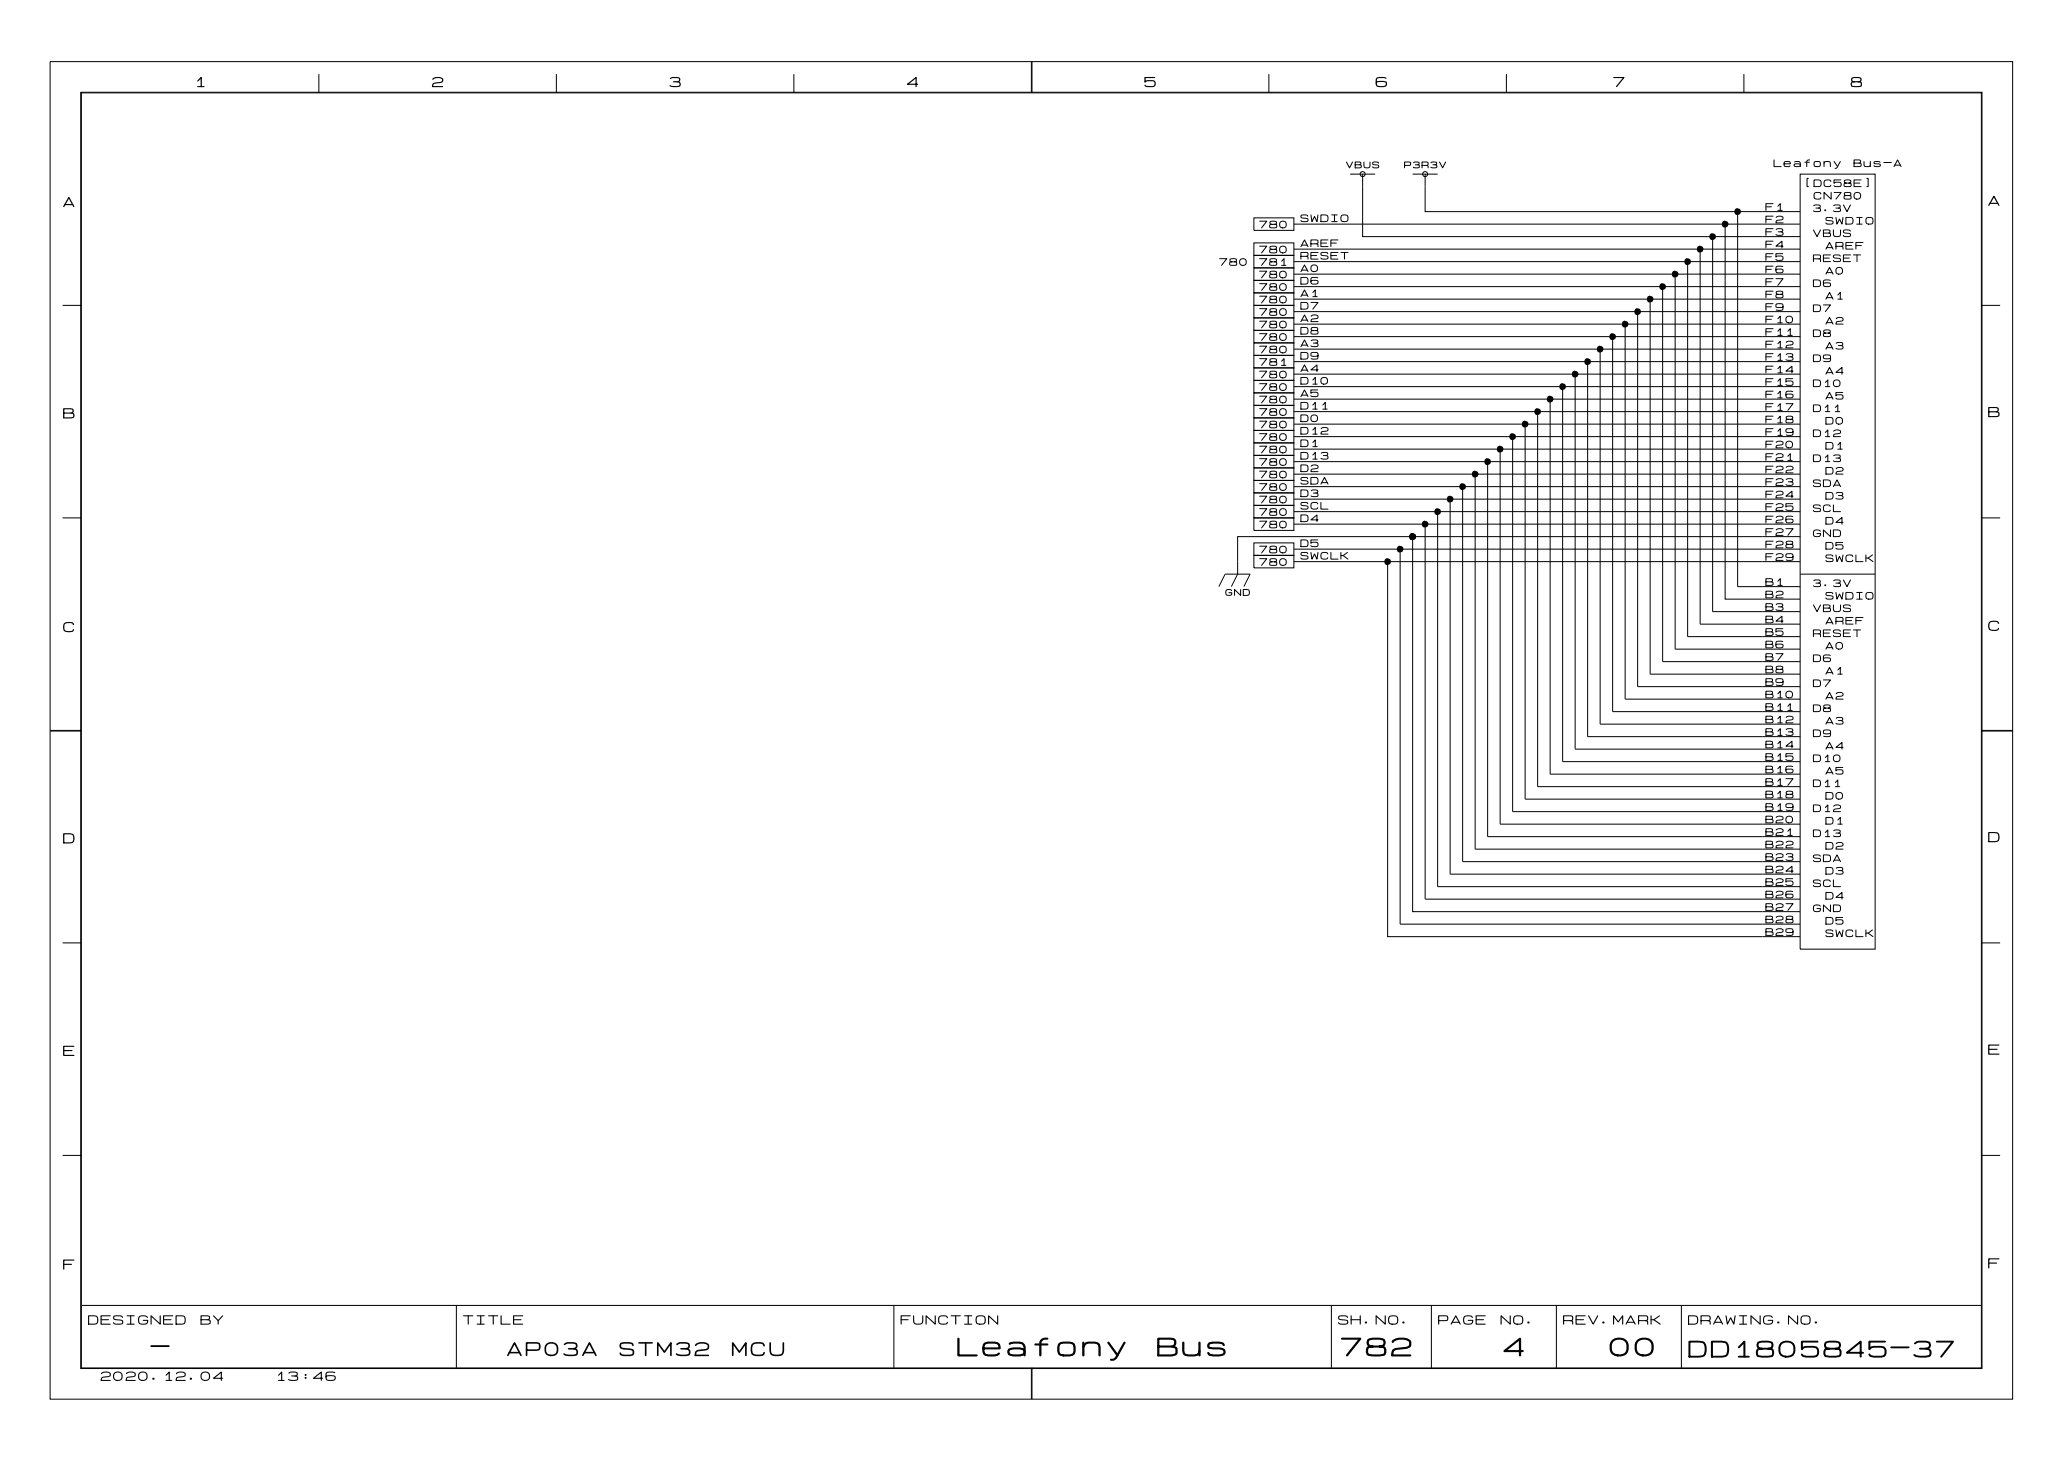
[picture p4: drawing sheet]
<svg xmlns="http://www.w3.org/2000/svg" width="297mm" height="210mm" viewBox="0 0 297 210" stroke-linecap="round" stroke-linejoin="round" font-family="sans-serif">
<g fill="none" stroke="#000" stroke-width=".14">
<path d="M7.2 8.9h282v192.1h-282zM11.6 13.3h273.2v183.3h-273.2zM11.7 13.3h273v183.2h-273zM45.8 10.6v2.7M79.9 10.6v2.7M114.1 10.6v2.7M148.2 8.9v4.4M148.3 8.9v4.4M182.3 10.6v2.7M216.4 10.6v2.7M250.6 10.6v2.7M180.1 31.3h5.8v1.8h-5.8z"/>
<path d="M180.1 36.7h5.8v1.8h-5.8zM180.1 34.9h5.8v1.8h-5.8zM180.1 38.5h5.8v1.8h-5.8zM185.9 32.2h62M185.9 37.6h.9M185.9 35.8h.9M185.9 39.4h.9M194 25h3.6M195.8 25v9h62.8M203 25h3.6M204.8 25v5.4h53.8M240.7 39.4v53.9h12.5"/>
<path d="M242.5 37.6v53.9h10.7M244.3 35.8v53.9h8.9M246.1 34v53.9h7.1M249.7 30.4v53.9h3.5M258.6 25h10.8v111.4h-10.8zM258.6 35.8h-71.8M258.6 39.4h-71.8M258.6 37.6h-71.8M258.6 32.2h-10.7v53.9h5.3M9 43.9h2.7M180.1 52.9h5.8v1.7h-5.8zM180.1 56.4h5.8v1.8h-5.8z"/>
<path d="M180.1 49.3h5.8v1.8h-5.8zM180.1 47.5h5.8v1.8h-5.8zM180.1 40.3h5.8v1.8h-5.8zM180.1 42.1h5.8v1.8h-5.8zM180.1 58.2h5.8v1.8h-5.8zM180.1 51.1h5.8v1.8h-5.8zM180.1 43.9h5.8v1.8h-5.8zM180.1 45.7h5.8v1.8h-5.8zM180.1 54.6h5.8v1.8h-5.8zM185.9 53.8h72.7M185.9 57.3h72.7M185.9 50.2h.9"/>
<path d="M185.9 48.4h.9M185.9 41.2h.9M185.9 43h.9M185.9 59.1h.9M185.9 52h.9M185.9 44.8h.9M185.9 46.6h.9M186.8 46.6h71.8M220.9 59.1v53.9h32.3M222.7 57.3v53.9h30.5M224.5 55.5v53.9h28.7M226.3 53.8v53.8h26.9"/>
<path d="M228.1 52v53.8h25.1M229.9 50.2v53.8h23.3M231.7 48.4v53.8h21.5M233.5 46.6v53.8h19.7M235.3 44.8v53.9h17.9M237.1 43v53.9h16.1M238.9 41.2v53.9h14.3M258.6 43h-71.8M258.6 41.2h-71.8M258.6 44.8h-71.8M258.6 50.2h-71.8M258.6 48.4h-71.8"/>
<path d="M258.6 52h-71.8M258.6 55.5h-72.7M258.6 59.1h-71.8M284.7 43.9h2.7M9 74.4h2.7M180.1 79.8h5.8v1.8h-5.8zM180.1 70.8h5.8v1.8h-5.8zM180.1 65.4h5.8v1.8h-5.8zM180.1 74.4h5.8v1.8h-5.8zM180.1 63.6h5.8v1.8h-5.8zM180.1 60h5.8v1.8h-5.8zM180.1 78h5.8v1.8h-5.8z"/>
<path d="M180.1 67.2h5.8v1.8h-5.8zM180.1 61.8h5.8v1.8h-5.8zM180.1 69h5.8v1.8h-5.8zM180.1 72.6h5.8v1.8h-5.8zM185.9 71.7h.9M185.9 66.3h.9M185.9 64.5h.9M185.9 60.9h.9M185.9 68.1h.9M185.9 62.7h.9M201.2 78.9v53.9h57.4M203 77.1h-25.2v5.4l-.9 1.8"/>
<path d="M203 77.1v53.9h55.6M203 77.1h50.2M204.8 75.3v53.9h53.8M206.6 73.5v53.9h52M208.3 71.7v53.9h50.3M210.1 69.9v53.9h48.5M211.9 68.1v53.9h41.3M213.7 66.3v53.9h39.5M215.5 64.5v53.9h43.1M217.3 62.7v53.9h41.3M219.1 60.9v53.9h39.5M253.2 69.9h5.4"/>
<path d="M253.2 75.3h5.4M253.2 73.5h5.4M253.2 78.9h5.4M253.2 77.1h5.4M253.2 78.9h-67.3M253.2 75.3h-67.3M253.2 73.5h-67.3M253.2 69.9h-67.3M258.6 60.9h-71.8M258.6 64.5h-71.8M258.6 62.7h-71.8M258.6 68.1h-71.8"/>
<path d="M258.6 66.3h-71.8M258.6 71.7h-71.8M284.7 74.4h2.7M175.1 84.3l.9-1.8h3.6l-.9 1.8M185.9 80.7h.9M186.8 80.7h12.6M253.2 91.5h5.4M253.2 89.7h5.4M253.2 87.9h5.4M253.2 86.1h5.4M253.2 98.6h5.4M253.2 84.3h5.4"/>
<path d="M253.2 96.9h5.4M253.2 95.1h5.4M253.2 93.3h5.4M253.2 80.7h5.4M253.2 80.7h-53.8v53.9h59.2M258.6 82.5h10.8M7.2 105h4.5M7.2 104.9h4.5M253.2 109.4h5.4M253.2 102.2h5.4M253.2 107.6h5.4M253.2 100.4h5.4"/>
<path d="M253.2 105.8h5.4M253.2 104h5.4M253.2 113h5.4M253.2 111.2h5.4M284.7 104.9h4.5M284.7 105h4.5M9 135.5h2.7M253.2 122h5.4M253.2 120.2h5.4M284.7 135.5h2.7M9 166h2.7M284.7 166h2.7"/>
<path d="M11.7 187.6h273M65.6 187.6v8.9M128.4 187.6v8.9M148.2 196.5v4.5M148.3 196.5v4.5M191.3 187.6v8.9M205.7 187.6v8.9M223.6 187.6v8.9M241.6 187.6v8.9"/>
<circle cx="195.8" cy="25" r=".36"/>
<circle cx="204.8" cy="25" r=".36"/>
</g>
<g fill="#000">
<path d="M240.4 39l.3-.1 .4 .2 .1 .3-.2 .3-.4 .2-.3-.1-.1-.3v-.3zM242.2 37.2l.3-.1 .4 .2 .1 .3-.2 .3-.4 .2-.3-.1-.1-.3v-.3zM244 35.4l.3-.1 .4 .2 .1 .3-.2 .3-.4 .2-.3-.1-.1-.3v-.3zM245.8 33.6l.2-.1 .5 .2 .1 .3-.2 .3-.4 .2-.3-.1-.1-.3v-.3zM247.6 31.8l.2-.1 .5 .2 .1 .3-.2 .3-.4 .2-.3-.1-.1-.3v-.3zM249.4 30l.2-.1 .5 .2v.3l-.1 .3-.4 .2-.3-.1-.1-.3v-.3zM220.6 58.7l.3-.1 .4 .3 .1 .2-.1 .4-.4 .1-.3-.1-.1-.2v-.3zM222.4 56.9h.3l.4 .2 .1 .2-.1 .4-.4 .1-.3-.1-.2-.2 .1-.3zM224.2 55.1h.3l.4 .2 .1 .2-.1 .4-.4 .1-.3-.1-.2-.2 .1-.3zM226 53.3h.3l.4 .2 .1 .3-.1 .3-.5 .1-.2-.1-.2-.2 .1-.3zM227.8 51.5h.3l.4 .2 .1 .3-.1 .3-.5 .1-.2-.1-.2-.2 .1-.3zM229.6 49.7h.3l.4 .2 .1 .3-.1 .3-.5 .1-.2-.1-.2-.2v-.3z"/>
<path d="M231.4 47.9h.3l.4 .2 .1 .3-.1 .3-.5 .2-.2-.1-.2-.3v-.3zM233.2 46.2l.3-.1 .4 .2 .1 .3-.1 .3-.5 .2-.2-.1-.2-.3v-.3zM235 44.4l.3-.1 .4 .2 .1 .3-.1 .3-.5 .2-.2-.1-.2-.3v-.3zM236.8 42.6l.3-.1 .4 .2 .1 .3-.1 .3-.5 .2-.3-.1-.1-.3v-.3zM238.6 40.8l.3-.1 .4 .2 .1 .3-.1 .3-.5 .2-.3-.1-.1-.3v-.3zM200.9 78.5l.3-.1 .4 .2 .1 .3-.2 .3-.4 .2-.3-.1-.1-.3v-.3zM202.7 76.7l.2-.1 .5 .2 .1 .3-.2 .3-.4 .2-.3-.1-.1-.3v-.3zM204.5 74.9l.2-.1 .5 .2v.3l-.1 .3-.4 .2-.3-.1-.1-.3v-.3zM206.3 73.1l.2-.1 .5 .2v.3l-.1 .3-.4 .2-.3-.1-.1-.3v-.3zM208 71.3l.3-.1 .4 .2 .1 .3-.1 .3-.4 .2-.3-.1-.1-.3v-.3zM209.8 69.5l.3-.1 .4 .2 .1 .3-.1 .3-.4 .2-.3-.1-.1-.3v-.3zM211.6 67.7l.3-.1 .4 .2 .1 .3-.1 .3-.4 .2-.3-.1-.1-.2v-.4z"/>
<path d="M213.4 65.9l.3-.1 .4 .2 .1 .3-.1 .3-.4 .2-.3-.1-.1-.2v-.4zM215.2 64.1l.3-.1 .4 .2 .1 .3-.1 .3-.4 .2-.3-.1-.1-.2v-.3zM217 62.3l.3-.1 .4 .2 .1 .3-.1 .4-.4 .1-.3-.1-.1-.2v-.3zM218.8 60.5l.3-.1 .4 .2 .1 .3-.1 .4-.4 .1-.3-.1-.1-.2v-.3zM199.1 80.3l.3-.1 .4 .2 .1 .3-.2 .3-.4 .2-.3-.1-.1-.3v-.3z"/>
</g>
<g font-size="3.6">
<text x="137.4" y="195.4">Leafony</text>
<text x="166.1" y="195.4">Bus</text>
<text x="192.5" y="195.4">782</text>
<text x="215.9" y="195.4">4</text>
<text x="231.1" y="195.4">00</text>
</g>
<g font-size="3.2">
<text x="21.6" y="195.3">-</text>
<text x="242.5" y="195.5">DD1805845-37</text>
</g>
<g font-size="2.7">
<text x="72.8" y="195.2">AP03A</text>
<text x="88.9" y="195.2">STM32</text>
<text x="105.1" y="195.2">MCU</text>
</g>
<g font-size="2">
<text x="27.9" y="12.8">1</text>
<text x="62" y="12.8">2</text>
<text x="96.1" y="12.8">3</text>
<text x="130.2" y="12.8">4</text>
<text x="164.3" y="12.8">5</text>
<text x="197.6" y="12.8">6</text>
<text x="231.7" y="12.8">7</text>
<text x="265.8" y="12.8">8</text>
<text x="285.6" y="29.8">A</text>
<text x="9" y="30">A</text>
<text x="9" y="60.4">B</text>
<text x="285.6" y="60.2">B</text>
<text x="9" y="91.1">C</text>
<text x="285.6" y="90.9">C</text>
<text x="9" y="121.4">D</text>
<text x="285.6" y="121.3">D</text>
<text x="9" y="152">E</text>
<text x="285.6" y="151.8">E</text>
<text x="9" y="182.7">F</text>
<text x="285.6" y="182.5">F</text>
</g>
<g font-size="1.8">
<text x="12.6" y="190.6">DESIGNED</text>
<text x="28.7" y="190.6">BY</text>
<text x="66.5" y="190.6">TITLE</text>
<text x="129.3" y="190.6">FUNCTION</text>
<text x="192.2" y="190.6">SH.NO.</text>
<text x="206.6" y="190.6">PAGE</text>
<text x="215.5" y="190.6">NO.</text>
<text x="224.5" y="190.6">REV.MARK</text>
<text x="242.5" y="190.6">DRAWING.NO.</text>
<text x="14.4" y="198.6">2020.12.04</text>
<text x="39.5" y="198.6">13:46</text>
</g>
<g font-size="1.4">
<text x="254.8" y="24.2">Leafony</text>
<text x="259.1" y="27.1">[DC58E]</text>
<text x="260.5" y="28.9">CN780</text>
<text x="266.3" y="24.2">Bus-A</text>
<text x="180.9" y="33">780</text>
<text x="186.8" y="35.7">AREF</text>
<text x="186.8" y="32.1">SWDIO</text>
<text x="253.6" y="35.9">F4</text>
<text x="253.6" y="34.1">F3</text>
<text x="253.6" y="32.3">F2</text>
<text x="253.6" y="30.5">F1</text>
<text x="260.4" y="30.7">3.3V</text>
<text x="260.4" y="34.2">VBUS</text>
<text x="262.2" y="32.4">SWDIO</text>
<text x="175.1" y="38.4">780</text>
<text x="180.9" y="38.4">781</text>
<text x="180.9" y="42">780</text>
<text x="180.9" y="36.6">780</text>
<text x="180.9" y="40.2">780</text>
<text x="186.8" y="41.1">D6</text>
<text x="186.8" y="37.5">RESET</text>
<text x="186.8" y="39.3">A0</text>
<text x="253.6" y="41.2">F7</text>
<text x="253.6" y="39.5">F6</text>
<text x="253.6" y="37.7">F5</text>
<text x="260.4" y="41.4">D6</text>
<text x="260.4" y="37.8">RESET</text>
<text x="262.2" y="39.6">A0</text>
<text x="262.2" y="36">AREF</text>
<text x="180.9" y="43.8">780</text>
<text x="180.9" y="45.6">780</text>
<text x="180.9" y="47.4">780</text>
<text x="186.8" y="42.9">A1</text>
<text x="186.8" y="44.7">D7</text>
<text x="186.8" y="46.5">A2</text>
<text x="253.6" y="46.6">F10</text>
<text x="253.6" y="44.8">F9</text>
<text x="253.6" y="43">F8</text>
<text x="260.4" y="45">D7</text>
<text x="262.2" y="46.8">A2</text>
<text x="262.2" y="43.2">A1</text>
<text x="180.9" y="50.9">780</text>
<text x="180.9" y="49.2">780</text>
<text x="180.9" y="52.7">781</text>
<text x="186.8" y="50">A3</text>
<text x="186.8" y="48.3">D8</text>
<text x="186.8" y="51.8">D9</text>
<text x="186.8" y="53.6">A4</text>
<text x="253.6" y="48.4">F11</text>
<text x="253.6" y="50.2">F12</text>
<text x="253.6" y="52">F13</text>
<text x="253.6" y="53.8">F14</text>
<text x="260.4" y="48.6">D8</text>
<text x="260.4" y="52.2">D9</text>
<text x="262.2" y="50.4">A3</text>
<text x="180.9" y="56.3">780</text>
<text x="180.9" y="59.9">780</text>
<text x="180.9" y="54.5">780</text>
<text x="180.9" y="58.1">780</text>
<text x="186.8" y="55.4">D10</text>
<text x="186.8" y="59">D11</text>
<text x="186.8" y="57.2">A5</text>
<text x="253.6" y="55.6">F15</text>
<text x="253.6" y="57.4">F16</text>
<text x="253.6" y="59.2">F17</text>
<text x="260.4" y="59.4">D11</text>
<text x="260.4" y="55.8">D10</text>
<text x="262.2" y="57.6">A5</text>
<text x="262.2" y="54">A4</text>
<text x="180.9" y="65.3">780</text>
<text x="180.9" y="61.7">780</text>
<text x="180.9" y="63.5">780</text>
<text x="186.8" y="64.4">D1</text>
<text x="186.8" y="60.8">D0</text>
<text x="186.8" y="62.6">D12</text>
<text x="253.6" y="61">F18</text>
<text x="253.6" y="62.8">F19</text>
<text x="253.6" y="64.6">F20</text>
<text x="260.4" y="63">D12</text>
<text x="262.2" y="64.8">D1</text>
<text x="262.2" y="61.2">D0</text>
<text x="180.9" y="67.1">780</text>
<text x="180.9" y="68.9">780</text>
<text x="180.9" y="70.7">780</text>
<text x="186.8" y="71.6">D3</text>
<text x="186.8" y="66.2">D13</text>
<text x="186.8" y="68">D2</text>
<text x="186.8" y="69.8">SDA</text>
<text x="253.6" y="66.4">F21</text>
<text x="253.6" y="68.2">F22</text>
<text x="253.6" y="70">F23</text>
<text x="253.6" y="71.8">F24</text>
<text x="260.4" y="70.2">SDA</text>
<text x="260.4" y="66.6">D13</text>
<text x="262.2" y="72">D3</text>
<text x="262.2" y="68.4">D2</text>
<text x="180.9" y="72.5">780</text>
<text x="180.9" y="76.1">780</text>
<text x="180.9" y="74.3">780</text>
<text x="186.8" y="75.2">D4</text>
<text x="186.8" y="73.4">SCL</text>
<text x="253.6" y="73.6">F25</text>
<text x="253.6" y="75.4">F26</text>
<text x="253.6" y="77.2">F27</text>
<text x="260.4" y="73.8">SCL</text>
<text x="260.4" y="77.3">GND</text>
<text x="262.2" y="75.6">D4</text>
<text x="180.9" y="79.7">780</text>
<text x="180.9" y="81.5">780</text>
<text x="186.8" y="78.8">D5</text>
<text x="186.8" y="80.6">SWCLK</text>
<text x="253.6" y="79">F28</text>
<text x="253.6" y="80.8">F29</text>
<text x="262.2" y="79.1">D5</text>
<text x="262.2" y="80.9">SWCLK</text>
<text x="253.6" y="84.4">B1</text>
<text x="253.6" y="86.1">B2</text>
<text x="253.6" y="87.9">B3</text>
<text x="253.6" y="89.7">B4</text>
<text x="260.4" y="84.5">3.3V</text>
<text x="260.4" y="88.1">VBUS</text>
<text x="262.2" y="89.9">AREF</text>
<text x="262.2" y="86.3">SWDIO</text>
<text x="253.6" y="91.5">B5</text>
<text x="253.6" y="93.3">B6</text>
<text x="253.6" y="95.1">B7</text>
<text x="260.4" y="91.7">RESET</text>
<text x="260.4" y="95.3">D6</text>
<text x="262.2" y="93.5">A0</text>
<text x="253.6" y="96.9">B8</text>
<text x="253.6" y="98.7">B9</text>
<text x="253.6" y="100.5">B10</text>
<text x="260.4" y="98.9">D7</text>
<text x="262.2" y="100.7">A2</text>
<text x="262.2" y="97.1">A1</text>
<text x="253.6" y="102.3">B11</text>
<text x="253.6" y="104.1">B12</text>
<text x="253.6" y="105.9">B13</text>
<text x="253.6" y="107.7">B14</text>
<text x="260.4" y="102.5">D8</text>
<text x="260.4" y="106.1">D9</text>
<text x="262.2" y="104.3">A3</text>
<text x="262.2" y="107.9">A4</text>
<text x="253.6" y="109.5">B15</text>
<text x="253.6" y="111.3">B16</text>
<text x="253.6" y="113.1">B17</text>
<text x="260.4" y="109.7">D10</text>
<text x="260.4" y="113.3">D11</text>
<text x="262.2" y="111.5">A5</text>
<text x="253.6" y="114.9">B18</text>
<text x="253.6" y="116.7">B19</text>
<text x="253.6" y="118.5">B20</text>
<text x="260.4" y="116.9">D12</text>
<text x="262.2" y="115.1">D0</text>
<text x="262.2" y="118.7">D1</text>
<text x="253.6" y="120.3">B21</text>
<text x="253.6" y="122.1">B22</text>
<text x="253.6" y="123.9">B23</text>
<text x="253.6" y="125.7">B24</text>
<text x="260.4" y="124">SDA</text>
<text x="260.4" y="120.5">D13</text>
<text x="262.2" y="122.2">D2</text>
<text x="262.2" y="125.8">D3</text>
<text x="253.6" y="127.5">B25</text>
<text x="253.6" y="129.3">B26</text>
<text x="253.6" y="131">B27</text>
<text x="260.4" y="127.6">SCL</text>
<text x="260.4" y="131.2">GND</text>
<text x="262.2" y="129.4">D4</text>
<text x="253.6" y="132.8">B28</text>
<text x="253.6" y="134.6">B29</text>
<text x="262.2" y="133">D5</text>
<text x="262.2" y="134.8">SWCLK</text>
</g>
<g font-size="1.3">
<text x="193.3" y="24.3">VBUS</text>
<text x="201.7" y="24.3">P3R3V</text>
<text x="176" y="85.8">GND</text>
</g>
</svg>
